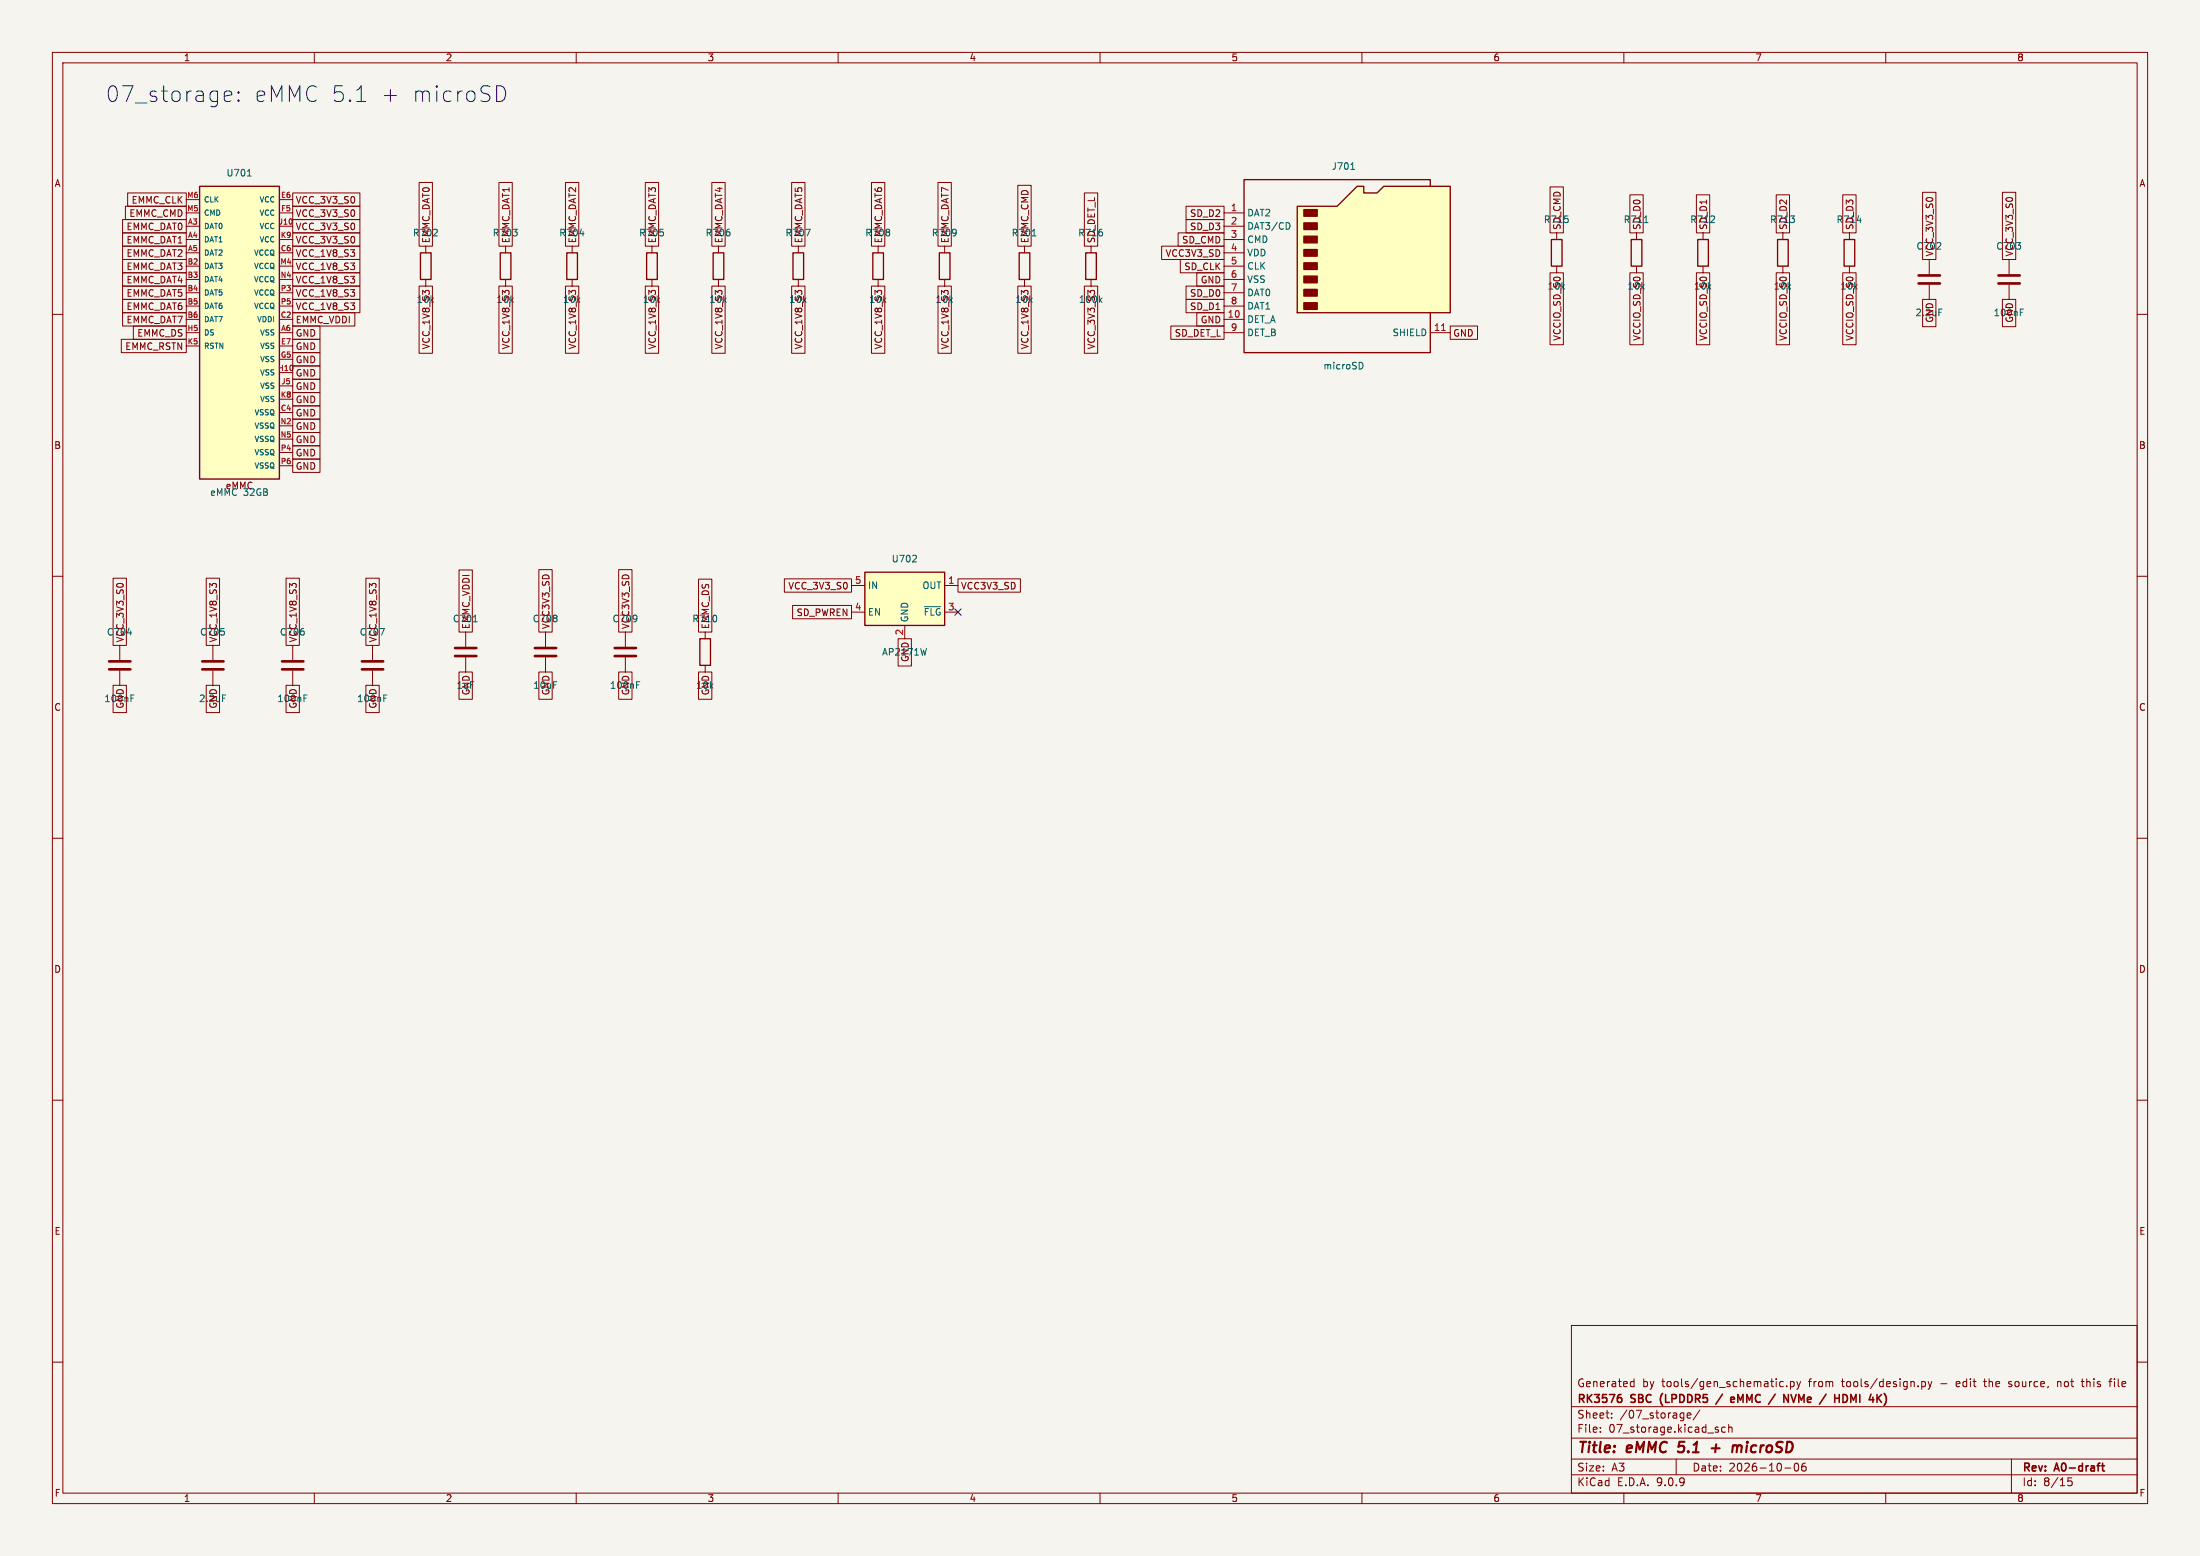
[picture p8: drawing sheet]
<svg xmlns="http://www.w3.org/2000/svg" width="420mm" height="297mm" viewBox="0 0 420 297" stroke-linecap="round" stroke-linejoin="round" font-family="sans-serif">
<path d="M0 0h420v297h-420z" fill="#f5f4ef" stroke="#f5f4ef" stroke-width=".19"/>
<g fill="none" stroke="#840000" stroke-width=".19">
<path d="M10 10h400v277h-400zM12 12h396v273h-396zM60 10v2M110 10v2M160 10v2M210 10v2M260 10v2M310 10v2M360 10v2M81.3 47v1.3M81.3 53.3v1.3M96.5 47v1.3"/>
<path d="M96.5 53.3v1.3M109.2 47v1.3M109.2 53.3v1.3M124.5 47v1.3M124.5 53.3v1.3M137.2 47v1.3M137.2 53.3v1.3M167.6 47v1.3M167.6 53.3v1.3M10 60h2M408 60h2M10 110h2"/>
<path d="M408 110h2M22.9 123.2v2.8M22.9 128v2.8M40.6 123.2v2.8M40.6 128v2.8M55.9 123.2v2.8M55.9 128v2.8M71.1 123.2v2.8M71.1 128v2.8M88.9 120.7v2.7M88.9 125.5v2.8M119.4 120.7v2.7"/>
<path d="M119.4 125.5v2.8M134.6 120.7v1.2M134.6 127v1.3M10 160h2M408 160h2M10 210h2M408 210h2M300 253h108v32h-108zM10 260h2M300 278.5h108M300 274.5h108M300 268.5h108"/>
<path d="M305.5 273.2v.2M305.5 272.5v.1M307.7 270.5v.2M307.7 269.8v.1M311.4 263.8h.5M311.4 264.6h.5M311.9 263.2v1.5M320 278.5v3M322.1 270.2l.7-.2-.1-.2-.4-.1-.2 .2 .1 .7h.5M324.5 269.1l-1.3 1.9M327.9 272.9l.2 .2-.2 .3M327.9 272.4l.1 .1"/>
<path d="M329.4 272.5l-.5-.1-.2 .3 .1 .6h.6M330 272.5l.2-.1 .4 .1 .1 .9M330 271.9v1.5M339.8 264.5l.2 .2 .4-.1M340.4 263.8l-.4-.1-.2 .1M341.1 264.5v.2M341.8 263.8l.4-.1 .3 .3-.1 .6h-.6M341.8 263.7v1.5M342.7 279.4l.2-.1a.8 .8 0 0 1 .5 .7 .8 .8 0 0 1-.5 .8l-.2-.2-.2-.4zM343 263.7l.4 1M343.4 264.7l-.4 .5M343.7 263.7l-.3 1"/>
<path d="M344.7 279.3a.59 .59 0 0 0-.8 .6v.6l.2 .2 .4 .1 .2-.2 .1-.5-.1-.2h-.5l-.3 .2M366.9 263.8l.4-.1 .3 .3-.2 .6h-.5M366.9 263.7v1.5M368.1 263.7l.3 1M368.4 264.7l-.3 .5M368.8 263.7l-.4 1M378.7 263.7h.5M383.4 264.6l.5 .1M383.7 263.7l-.3 .2 .3 .3M384 278.5v6.5M392.8 263.7v1M393.2 263.7l-.4 .1"/>
<path d="M397.3 263.7h.6M397.5 263.2v1.3l.4 .2M402.6 263.7h.6M403.2 263.2l-.4 .2v1.3M408 260h2M60 285v2M110 285v2M160 285v2M210 285v2M260 285v2M300 281.5h108M310 285v2"/>
<path d="M340.7 280.2h1.2M360 285v2M395.5 282.1h-.7l-.1 .7 .2-.1h.5l.2 .2-.1 .5-.2 .2-.6-.2"/>
</g>
<path d="M309 266.8h.5l.1 .2-.1 .5-.5 .2M309.2 266.2h.3M328.8 266.1l-1.3 1.9M330.4 267.2l.7-.2-.1-.2-.4-.1-.2 .2 .1 .7h.5M341.9 266.2l.5 1.5 .5-1.5M350.3 266.2v1.5M350.3 266.9h.8M352.5 266.4l.2 .4-.2 .7M354.3 266.2l-.5 1.1-.5-1.1v1.5M401.2 279.8h.6M401.4 279.3v1.3l.4 .2" fill="none" stroke="#840000" stroke-width=".3"/>
<path d="M320.3 277l.3 .2M320.6 275.2l-.2 1 .1-.1M326.8 276.4h1.5M327.6 275.7l-.2 1.5M330.9 276l.5-.1 .3 .3M331.7 276.2l-.2 1M332.4 276a.5 .5 0 0 0-.7 .2" fill="none" stroke="#840000" stroke-width=".4"/>
<path d="M80.3 48.3h2v5h-2zM95.5 48.3h2v5h-2zM108.2 48.3h2v5h-2zM123.4 48.3h2.1v5h-2.1zM136.1 48.3h2.1v5h-2.1zM166.6 48.3h2.1v5h-2.1zM133.6 121.9h2v5.1h-2z" fill="none" stroke="#840000" stroke-width=".25"/>
<g fill="none" stroke="#006464" stroke-width=".19">
<path d="M110.7 44.6h.8M72.5 120h.9l-.6 1.2M90.4 118.7h.7M24.3 120.8h.8M25 132.7h.6M25 133.3h.4M42.5 132.7h.6M58 132.7h.6M58 133.3h.5M73.3 132.7h.6M73.3 133.3h.4M121.5 130.7h.5"/>
<path d="M121.5 130.1h.6"/>
</g>
<path d="M20.8 126.2h4.1M20.8 127.8h4.1M38.6 126.2h4.1M38.6 127.8h4.1M53.8 126.2h4.1M53.8 127.8h4.1M69.1 126.2h4.1M69.1 127.8h4.1M86.9 123.7h4M86.9 125.2h4M117.3 123.7h4.1M117.3 125.2h4.1" fill="none" stroke="#840000" stroke-width=".51"/>
<path d="M165.1 109.2h15.2v10.2h-15.2z" fill="#ffffc2"/>
<path d="M151.4 48.3h2v5h-2zM179.3 48.3h2.1v5h-2.1zM194.6 48.3h2v5h-2zM207.3 48.3h2v5h-2zM165.1 109.2h15.2v10.2h-15.2z" fill="none" stroke="#840000" stroke-width=".25"/>
<g fill="none" stroke="#840000" stroke-width=".19">
<path d="M152.4 47v1.3M152.4 53.3v1.3M180.3 47v1.3M180.3 53.3v1.3M195.6 47v1.3M195.6 53.3v1.3M208.3 47v1.3M208.3 53.3v1.3M162.6 111.8h2.5M162.6 116.8h2.5M172.7 119.4v2.5M180.3 111.8h2.6"/>
<path d="M180.3 116.8h2.6M104.1 120.7v2.7M104.1 125.5v2.8"/>
</g>
<path d="M153.8 43.8h.9l-.6 1.2M197.1 45h.7M210 57.2l.4 .5M210.4 56.9l-.5 .5M174.2 107.3h.8M174.9 106.1v.4M176.5 115.8h3.1M176.9 123.8l-.3 1.2" fill="none" stroke="#006464" stroke-width=".19"/>
<path d="M102.1 123.7h4.1M102.1 125.2h4.1" fill="none" stroke="#840000" stroke-width=".51"/>
<path d="M247.6 39.4h7.7l3.8-3.8h1.2v1.2h2.6l1.3-1.2h12.7v24.1h-29.3z" fill="#ffffc2"/>
<path d="M247.6 39.4h7.7l3.8-3.8h1.2v1.2h2.6l1.3-1.2h12.7v24.1h-29.3zM273 35.6v-1.3h-35.5v33h35.5v-7.6M296.2 45.7h2v5.1h-2zM311.4 45.7h2v5.1h-2zM324.1 45.7h2v5.1h-2zM339.3 45.7h2.1v5.1h-2.1zM352 45.7h2.1v5.1h-2.1z" fill="none" stroke="#840000" stroke-width=".25"/>
<g fill="#840000" stroke="#840000" stroke-width=".25">
<path d="M248.9 40h2.6v1.3h-2.6z"/>
<path d="M248.9 42.5h2.6v1.3h-2.6z"/>
<path d="M248.9 45.1h2.6v1.3h-2.6z"/>
<path d="M248.9 47.6h2.6v1.3h-2.6z"/>
<path d="M248.9 50.2h2.6v1.2h-2.6z"/>
<path d="M248.9 52.7h2.6v1.3h-2.6z"/>
<path d="M248.9 55.2h2.6v1.3h-2.6z"/>
<path d="M248.9 57.8h2.6v1.3h-2.6z"/>
</g>
<g fill="none" stroke="#840000" stroke-width=".19">
<path d="M233.7 40.6h3.8M233.7 43.2h3.8M233.7 45.7h3.8M233.7 48.3h3.8M233.7 50.8h3.8M233.7 53.3h3.8M233.7 55.9h3.8M233.7 58.4h3.8M297.2 44.5v1.2M297.2 50.8v1.3M312.4 44.5v1.2M312.4 50.8v1.3"/>
<path d="M325.1 44.5v1.2M325.1 50.8v1.3M340.4 44.5v1.2M340.4 50.8v1.3M353.1 44.5v1.2M353.1 50.8v1.3M368.3 49.5v2.8M368.3 54.4v2.8M383.5 49.5v2.8M383.5 54.4v2.8M233.7 61h3.8M233.7 63.5h3.8"/>
<path d="M273 63.5h3.9"/>
</g>
<path d="M257.9 32.3h.7M246 42.6l.3 .4-.3 .7M313.9 42.5h.7M354.5 42.1h.8M370.1 59h.6M385.7 59h.6M385.7 59.6h.4M259.8 69.2a.68 .68 0 0 1 .4 .6 .68 .68 0 0 1-.4 .6" fill="none" stroke="#006464" stroke-width=".19"/>
<path d="M275.2 63.1h.7" fill="none" stroke="#a90000" stroke-width=".19"/>
<path d="M366.3 52.6h4M366.3 54.1h4M381.5 52.6h4.1M381.5 54.1h4.1" fill="none" stroke="#840000" stroke-width=".51"/>
<path d="M38.1 35.6h15.2v55.8h-15.2z" fill="#ffffc2"/>
<path d="M38.1 35.6h15.2v55.8h-15.2z" fill="none" stroke="#840000" stroke-width=".25"/>
<g fill="none" stroke="#840000" stroke-width=".19">
<path d="M23.9 39.4h11.7v2.5h-11.7zM24.4 36.8h11.2v2.6h-11.2zM35.6 38.1h2.5M53.3 38.1h2.6M55.9 39.4h12.8v2.5h-12.8zM55.9 36.8h12.8v2.6h-12.8zM80 34.8h2.6v12.2h-2.6zM95.2 34.8h2.6v12.2h-2.6zM107.9 34.8h2.6v12.2h-2.6zM123.2 34.8h2.5v12.2h-2.5zM135.9 34.8h2.5v12.2h-2.5zM151.1 34.8h2.6v12.2h-2.6z"/>
<path d="M166.4 34.8h2.5v12.2h-2.5zM179.1 34.8h2.5v12.2h-2.5zM194.3 35.4h2.6v11.6h-2.6zM207 36.8h2.6v10.2h-2.6zM226.4 39.4h7.3v2.5h-7.3zM295.9 35.7h2.6v8.8h-2.6zM311.1 37.2h2.6v7.3h-2.6zM323.8 37.2h2.6v7.3h-2.6zM339.1 37.2h2.5v7.3h-2.5zM351.8 37.2h2.5v7.3h-2.5zM367 36.7h2.6v12.8h-2.6zM382.3 36.7h2.5v12.8h-2.5z"/>
<path d="M23.4 49.5h12.2v2.6h-12.2zM23.4 52.1h12.2v2.5h-12.2zM23.4 54.6h12.2v2.6h-12.2zM23.4 41.9h12.2v2.6h-12.2zM23.4 57.1h12.2v2.6h-12.2zM23.4 59.7h12.2v2.5h-12.2zM23.4 44.4h12.2v2.6h-12.2zM23.4 47h12.2v2.5h-12.2zM35.6 40.6h2.5M35.6 43.2h2.5M35.6 45.7h2.5M35.6 48.3h2.5"/>
<path d="M35.6 50.8h2.5M35.6 53.3h2.5M35.6 55.9h2.5M35.6 58.4h2.5M53.3 40.6h2.6M53.3 43.2h2.6M53.3 45.7h2.6M53.3 48.3h2.6M53.3 50.8h2.6M53.3 53.3h2.6M53.3 55.9h2.6M53.3 58.4h2.6"/>
<path d="M55.9 49.5h12.8v2.6h-12.8zM55.9 52.1h12.8v2.5h-12.8zM55.9 47h12.8v2.5h-12.8zM55.9 44.4h12.8v2.6h-12.8zM55.9 41.9h12.8v2.6h-12.8zM55.9 54.6h12.8v2.6h-12.8zM55.9 57.1h12.8v2.6h-12.8zM55.9 59.7h11.8v2.5h-11.8zM80 54.6h2.6v12.8h-2.6zM95.2 54.6h2.6v12.8h-2.6zM107.9 54.6h2.6v12.8h-2.6zM123.2 54.6h2.5v12.8h-2.5z"/>
<path d="M135.9 54.6h2.5v12.8h-2.5zM151.1 54.6h2.6v12.8h-2.6zM166.4 54.6h2.5v12.8h-2.5zM179.1 54.6h2.5v12.8h-2.5zM194.3 54.6h2.6v12.8h-2.6zM207 54.6h2.6v12.8h-2.6zM221.8 47h11.9v2.5h-11.9zM224.9 44.4h8.8v2.6h-8.8zM225.3 49.5h8.4v2.6h-8.4zM226.4 57.1h7.3v2.6h-7.3zM226.4 54.6h7.3v2.6h-7.3zM226.4 41.9h7.3v2.6h-7.3z"/>
<path d="M228.5 52.1h5.2v2.5h-5.2zM228.5 59.7h5.2v2.5h-5.2zM295.9 52.1h2.6v13.7h-2.6zM311.1 52.1h2.6v13.7h-2.6zM323.8 52.1h2.6v13.7h-2.6zM339.1 52.1h2.5v13.7h-2.5zM351.8 52.1h2.5v13.7h-2.5zM367 57.2h2.6v5.2h-2.6zM382.3 57.2h2.5v5.2h-2.5zM23.2 64.8h12.4v2.5h-12.4zM25.5 62.2h10.1v2.6h-10.1zM35.6 61h2.5"/>
<path d="M35.6 63.5h2.5M35.6 66h2.5M53.3 61h2.6M53.3 63.5h2.6M53.3 66h2.6M53.3 68.6h2.6M53.3 71.1h2.6M53.3 73.7h2.6M53.3 76.2h2.6M53.3 78.7h2.6M55.9 77.5h5.2v2.5h-5.2zM55.9 72.4h5.2v2.5h-5.2z"/>
<path d="M55.9 74.9h5.2v2.6h-5.2zM55.9 62.2h5.2v2.6h-5.2zM55.9 64.8h5.2v2.5h-5.2zM55.9 67.3h5.2v2.6h-5.2zM55.9 69.8h5.2v2.6h-5.2zM223.5 62.2h10.2v2.6h-10.2zM276.9 62.2h5.2v2.6h-5.2zM53.3 81.3h2.6M53.3 83.8h2.6M53.3 86.4h2.6M53.3 88.9h2.6M55.9 87.6h5.2v2.6h-5.2z"/>
<path d="M55.9 80h5.2v2.6h-5.2zM55.9 85.1h5.2v2.5h-5.2zM55.9 82.5h5.2v2.6h-5.2zM21.6 110.4h2.5v12.8h-2.5zM39.4 110.4h2.5v12.8h-2.5zM54.6 110.4h2.6v12.8h-2.6zM69.8 110.4h2.6v12.8h-2.6zM87.6 108.8h2.6v11.9h-2.6zM102.9 108.7h2.5v12h-2.5zM118.1 108.7h2.6v12h-2.6zM133.3 110.5h2.6v10.2h-2.6zM149.7 110.5h12.9v2.5h-12.9z"/>
<path d="M151.3 115.6h11.3v2.5h-11.3zM182.9 110.5h11.9v2.5h-11.9zM21.6 130.8h2.5v5.2h-2.5zM39.4 130.8h2.5v5.2h-2.5zM54.6 130.8h2.6v5.2h-2.6zM69.8 130.8h2.6v5.2h-2.6zM87.6 128.3h2.6v5.2h-2.6zM102.9 128.3h2.5v5.2h-2.5zM118.1 128.3h2.6v5.2h-2.6zM133.3 128.3h2.6v5.2h-2.6zM171.4 121.9h2.6v5.2h-2.6z"/>
</g>
<path d="M47.2 33.6h.8" fill="none" stroke="#006464" stroke-width=".19"/>
<path d="M182.3 116.2l1.2 1.2M183.5 116.2l-1.2 1.2" fill="none" stroke="#000084" stroke-width=".19"/>
<path d="M43 19.2l.2 .2 .9-.2M43 17.5l.8-.1 .3 .1 .1 .6-1.4 .3M45.5 19.1l.2 .1-.2 .2M45.5 19.1l-.1 .1 .1 .2M45.5 17.5v.3M45.5 19.1v.3M45.5 17.5l.2 .2-.2 .1M45.5 17.5l-.1 .2 .1 .1M68.1 19.4h1.7M94.8 16.4h.7a1.64 1.64 0 0 1 .7 2.5l-.2 .3-.5 .2h-.7" fill="none" stroke="#0000c2" stroke-width=".19"/>
<g font-size="4.2" fill="#0000c2">
<text x="20" y="19.8">07_storage:</text>
<text x="48.3" y="19.8">eMMC 5.1</text>
<text x="72.1" y="19.8">+</text>
<text x="78" y="19.8">microSD</text>
</g>
<g font-size="2.8" fill="#840000">
<text x="301" y="277.9">Title:</text>
<text x="310.6" y="277.9">eMMC</text>
<text x="321.3" y="277.9">5.1</text>
<text x="328.3" y="277.9">+</text>
<text x="333.1" y="277.9">microSD</text>
</g>
<g font-size="2.1" fill="#840000">
<text x="301" y="268.2">RK3576</text>
<text x="301" y="265">Generated</text>
<text x="311.4" y="268.2">SBC</text>
<text x="313.5" y="265">by</text>
<text x="317.3" y="265">tools/gen_schematic.py</text>
<text x="317.6" y="268.2">(LPDDR5</text>
<text x="332.3" y="268.2">eMMC</text>
<text x="340.3" y="268.2">/</text>
<text x="343.6" y="268.2">NVMe</text>
<text x="345.5" y="265">from</text>
<text x="351.2" y="268.2">/</text>
<text x="351.9" y="265">tools/design.py</text>
<text x="354.5" y="268.2">HDMI</text>
<text x="370.8" y="265">-</text>
<text x="374" y="265">edit</text>
<text x="379.5" y="265">the</text>
<text x="384.3" y="265">source,</text>
<text x="393.8" y="265">not</text>
<text x="398.6" y="265">this</text>
<text x="404.1" y="265">file</text>
<text x="301" y="273.7">File:</text>
<text x="301" y="271">Sheet:</text>
<text x="307.1" y="273.7">07_storage.kicad_sch</text>
<text x="309.2" y="271">/07_storage/</text>
<text x="301" y="281.1">Size:</text>
<text x="307.6" y="281.1">A3</text>
<text x="323" y="281.1">Date:</text>
<text x="330" y="281.1">2026-10-06</text>
<text x="386" y="281.3">Rev:</text>
<text x="392.4" y="281.3">A0-draft</text>
<text x="301" y="283.9">KiCad</text>
<text x="308.7" y="283.9">E.D.A.</text>
<text x="316.3" y="283.9">9.0.9</text>
<text x="386" y="283.9">Id:</text>
<text x="390.1" y="283.9">8/15</text>
</g>
<g font-size="1.8" fill="#840000">
<text x="35" y="11.9">1</text>
<text x="85" y="11.9">2</text>
<text x="135" y="11.9">3</text>
<text x="185" y="11.9">4</text>
<text x="235" y="11.9">5</text>
<text x="285" y="11.9">6</text>
<text x="335" y="11.9">7</text>
<text x="385" y="11.9">8</text>
<text x="10.3" y="35.9">A</text>
<text x="408.3" y="35.9">A</text>
<text x="24.6" y="41.6">EMMC_CMD</text>
<text x="25" y="39.1">EMMC_CLK</text>
<text x="56.4" y="41.6">VCC_3V3_S0</text>
<text x="56.4" y="39.1">VCC_3V3_S0</text>
<text x="227.1" y="41.6">SD_D2</text>
<text x="24.1" y="44.1">EMMC_DAT0</text>
<text x="24.1" y="46.7">EMMC_DAT1</text>
<text x="56.4" y="46.7">VCC_3V3_S0</text>
<text x="56.4" y="44.1">VCC_3V3_S0</text>
<text x="78.7" y="45.3">R702</text>
<text x="82.2" y="46.5" transform="rotate(-90 82.2 46.5)">EMMC_DAT0</text>
<text x="94" y="45.3">R703</text>
<text x="97.5" y="46.5" transform="rotate(-90 97.5 46.5)">EMMC_DAT1</text>
<text x="106.7" y="45.3">R704</text>
<text x="110.2" y="46.5" transform="rotate(-90 110.2 46.5)">EMMC_DAT2</text>
<text x="121.9" y="45.3">R705</text>
<text x="125.4" y="46.5" transform="rotate(-90 125.4 46.5)">EMMC_DAT3</text>
<text x="134.6" y="45.3">R706</text>
<text x="138.1" y="46.5" transform="rotate(-90 138.1 46.5)">EMMC_DAT4</text>
<text x="149.8" y="45.3">R707</text>
<text x="153.4" y="46.5" transform="rotate(-90 153.4 46.5)">EMMC_DAT5</text>
<text x="165.1" y="45.3">R708</text>
<text x="168.6" y="46.5" transform="rotate(-90 168.6 46.5)">EMMC_DAT6</text>
<text x="177.8" y="45.3">R709</text>
<text x="181.3" y="46.5" transform="rotate(-90 181.3 46.5)">EMMC_DAT7</text>
<text x="193" y="45.3">R701</text>
<text x="196.5" y="46.5" transform="rotate(-90 196.5 46.5)">EMMC_CMD</text>
<text x="205.7" y="45.3">R716</text>
<text x="209.2" y="46.5" transform="rotate(-90 209.2 46.5)">SD_DET_L</text>
<text x="225.6" y="46.7">SD_CMD</text>
<text x="227.1" y="44.1">SD_D3</text>
<text x="294.6" y="42.8">R715</text>
<text x="298.1" y="44" transform="rotate(-90 298.1 44)">SD_CMD</text>
<text x="309.9" y="42.8">R711</text>
<text x="313.4" y="44" transform="rotate(-90 313.4 44)">SD_D0</text>
<text x="322.6" y="42.8">R712</text>
<text x="326.1" y="44" transform="rotate(-90 326.1 44)">SD_D1</text>
<text x="337.8" y="42.8">R713</text>
<text x="341.3" y="44" transform="rotate(-90 341.3 44)">SD_D2</text>
<text x="350.5" y="42.8">R714</text>
<text x="354" y="44" transform="rotate(-90 354 44)">SD_D3</text>
<text x="365.7" y="47.9">C702</text>
<text x="381" y="47.9">C703</text>
<text x="24.1" y="51.8">EMMC_DAT3</text>
<text x="24.1" y="49.2">EMMC_DAT2</text>
<text x="56.4" y="51.8">VCC_1V8_S3</text>
<text x="56.4" y="49.2">VCC_1V8_S3</text>
<text x="222.4" y="49.2">VCC3V3_SD</text>
<text x="226" y="51.8">SD_CLK</text>
<text x="369.3" y="49.1" transform="rotate(-90 369.3 49.1)">VCC_3V3_S0</text>
<text x="384.5" y="49.1" transform="rotate(-90 384.5 49.1)">VCC_3V3_S0</text>
<text x="24.1" y="54.3">EMMC_DAT4</text>
<text x="24.1" y="56.8">EMMC_DAT5</text>
<text x="24.1" y="59.4">EMMC_DAT6</text>
<text x="56.4" y="54.3">VCC_1V8_S3</text>
<text x="56.4" y="56.8">VCC_1V8_S3</text>
<text x="56.4" y="59.4">VCC_1V8_S3</text>
<text x="79.5" y="58">10k</text>
<text x="94.7" y="58">10k</text>
<text x="107.4" y="58">10k</text>
<text x="122.6" y="58">10k</text>
<text x="135.3" y="58">10k</text>
<text x="150.6" y="58">10k</text>
<text x="165.8" y="58">10k</text>
<text x="178.5" y="58">10k</text>
<text x="193.8" y="58">10k</text>
<text x="205.9" y="58">100k</text>
<text x="227.1" y="59.4">SD_D1</text>
<text x="227.1" y="56.8">SD_D0</text>
<text x="229.1" y="54.3">GND</text>
<text x="295.4" y="55.5">10k</text>
<text x="310.6" y="55.5">10k</text>
<text x="323.3" y="55.5">10k</text>
<text x="338.5" y="55.5">10k</text>
<text x="351.2" y="55.5">10k</text>
<text x="24.1" y="61.9">EMMC_DAT7</text>
<text x="26.1" y="64.5">EMMC_DS</text>
<text x="56.4" y="61.9">EMMC_VDDI</text>
<text x="56.4" y="64.5">GND</text>
<text x="224.2" y="64.5">SD_DET_L</text>
<text x="229.1" y="61.9">GND</text>
<text x="277.3" y="64.5">GND</text>
<text x="298.1" y="65.1" transform="rotate(-90 298.1 65.1)">VCCIO_SD_S0</text>
<text x="313.4" y="65.1" transform="rotate(-90 313.4 65.1)">VCCIO_SD_S0</text>
<text x="326.1" y="65.1" transform="rotate(-90 326.1 65.1)">VCCIO_SD_S0</text>
<text x="341.3" y="65.1" transform="rotate(-90 341.3 65.1)">VCCIO_SD_S0</text>
<text x="354" y="65.1" transform="rotate(-90 354 65.1)">VCCIO_SD_S0</text>
<text x="369.3" y="61.7" transform="rotate(-90 369.3 61.7)">GND</text>
<text x="384.5" y="61.7" transform="rotate(-90 384.5 61.7)">GND</text>
<text x="23.8" y="67">EMMC_RSTN</text>
<text x="56.4" y="67">GND</text>
<text x="56.4" y="69.5">GND</text>
<text x="82.2" y="66.8" transform="rotate(-90 82.2 66.8)">VCC_1V8_S3</text>
<text x="97.5" y="66.8" transform="rotate(-90 97.5 66.8)">VCC_1V8_S3</text>
<text x="110.2" y="66.8" transform="rotate(-90 110.2 66.8)">VCC_1V8_S3</text>
<text x="125.4" y="66.8" transform="rotate(-90 125.4 66.8)">VCC_1V8_S3</text>
<text x="138.1" y="66.8" transform="rotate(-90 138.1 66.8)">VCC_1V8_S3</text>
<text x="153.4" y="66.8" transform="rotate(-90 153.4 66.8)">VCC_1V8_S3</text>
<text x="168.6" y="66.8" transform="rotate(-90 168.6 66.8)">VCC_1V8_S3</text>
<text x="181.3" y="66.8" transform="rotate(-90 181.3 66.8)">VCC_1V8_S3</text>
<text x="196.5" y="66.8" transform="rotate(-90 196.5 66.8)">VCC_1V8_S3</text>
<text x="209.2" y="66.8" transform="rotate(-90 209.2 66.8)">VCC_3V3_S3</text>
<text x="56.4" y="74.6">GND</text>
<text x="56.4" y="77.2">GND</text>
<text x="56.4" y="72.1">GND</text>
<text x="56.4" y="79.7">GND</text>
<text x="56.4" y="82.2">GND</text>
<text x="10.3" y="85.9">B</text>
<text x="56.4" y="89.9">GND</text>
<text x="56.4" y="87.3">GND</text>
<text x="56.4" y="84.8">GND</text>
<text x="408.2" y="85.9">B</text>
<text x="150.4" y="112.7">VCC_3V3_S0</text>
<text x="183.4" y="112.7">VCC3V3_SD</text>
<text x="86.3" y="119">C701</text>
<text x="101.6" y="119">C708</text>
<text x="116.8" y="119">C709</text>
<text x="132.1" y="119">R710</text>
<text x="152" y="117.8">SD_PWREN</text>
<text x="20.3" y="121.5">C704</text>
<text x="23.8" y="122.7" transform="rotate(-90 23.8 122.7)">VCC_3V3_S0</text>
<text x="38.1" y="121.5">C705</text>
<text x="41.6" y="122.7" transform="rotate(-90 41.6 122.7)">VCC_1V8_S3</text>
<text x="53.3" y="121.5">C706</text>
<text x="56.8" y="122.7" transform="rotate(-90 56.8 122.7)">VCC_1V8_S3</text>
<text x="68.6" y="121.5">C707</text>
<text x="72.1" y="122.7" transform="rotate(-90 72.1 122.7)">VCC_1V8_S3</text>
<text x="89.9" y="120.2" transform="rotate(-90 89.9 120.2)">EMMC_VDDI</text>
<text x="105.1" y="120.2" transform="rotate(-90 105.1 120.2)">VCC3V3_SD</text>
<text x="120.3" y="120.2" transform="rotate(-90 120.3 120.2)">VCC3V3_SD</text>
<text x="135.6" y="120.2" transform="rotate(-90 135.6 120.2)">EMMC_DS</text>
<text x="87.1" y="131.7">1uF</text>
<text x="101.7" y="131.7">10uF</text>
<text x="132.8" y="131.7">10k</text>
<text x="173.7" y="126.5" transform="rotate(-90 173.7 126.5)">GND</text>
<text x="10.3" y="135.9">C</text>
<text x="23.8" y="135.4" transform="rotate(-90 23.8 135.4)">GND</text>
<text x="41.6" y="135.4" transform="rotate(-90 41.6 135.4)">GND</text>
<text x="56.8" y="135.4" transform="rotate(-90 56.8 135.4)">GND</text>
<text x="72.1" y="135.4" transform="rotate(-90 72.1 135.4)">GND</text>
<text x="89.9" y="132.8" transform="rotate(-90 89.9 132.8)">GND</text>
<text x="105.1" y="132.8" transform="rotate(-90 105.1 132.8)">GND</text>
<text x="120.3" y="132.8" transform="rotate(-90 120.3 132.8)">GND</text>
<text x="135.6" y="132.8" transform="rotate(-90 135.6 132.8)">GND</text>
<text x="408.2" y="135.9">C</text>
<text x="10.3" y="185.9">D</text>
<text x="408.2" y="185.9">D</text>
<text x="10.3" y="235.9">E</text>
<text x="408.3" y="235.9">E</text>
<text x="10.3" y="285.9">F</text>
<text x="35" y="286.9">1</text>
<text x="85" y="286.9">2</text>
<text x="135" y="286.9">3</text>
<text x="185" y="286.9">4</text>
<text x="235" y="286.9">5</text>
<text x="285" y="286.9">6</text>
<text x="335" y="286.9">7</text>
<text x="385" y="286.9">8</text>
<text x="408.3" y="285.9">F</text>
</g>
<g font-size="1.8" fill="#006464">
<text x="43.1" y="33.9">U701</text>
<text x="254.1" y="32.6">J701</text>
<text x="238" y="41.5">DAT2</text>
<text x="238" y="44">DAT3/CD</text>
<text x="238" y="46.6">CMD</text>
<text x="238" y="49.1">VDD</text>
<text x="238" y="51.7">CLK</text>
<text x="238" y="54.2">VSS</text>
<text x="238" y="56.7">DAT0</text>
<text x="238" y="59.3">DAT1</text>
<text x="238" y="61.8">DET_A</text>
<text x="238" y="64.4">DET_B</text>
<text x="265.7" y="64.4">SHIELD</text>
<text x="365.6" y="60.6">2.2uF</text>
<text x="380.5" y="60.6">100nF</text>
<text x="252.5" y="70.7">microSD</text>
<text x="40" y="94.8">eMMC 32GB</text>
<text x="43" y="93.6">eMMC</text>
<text x="170.1" y="107.5">U702</text>
<text x="165.6" y="112.6">IN</text>
<text x="176" y="112.6">OUT</text>
<text x="165.6" y="117.7">EN</text>
<text x="173.6" y="118.9" transform="rotate(-90 173.6 118.9)">GND</text>
<text x="176.2" y="117.7">~{FLG}</text>
<text x="168.3" y="125.3">AP2171W</text>
<text x="116.3" y="131.7">100nF</text>
<text x="19.8" y="134.2">100nF</text>
<text x="37.9" y="134.2">2.2uF</text>
<text x="52.8" y="134.2">100nF</text>
<text x="68.1" y="134.2">100nF</text>
</g>
<g font-size="1.8" fill="#a90000">
<text x="234.9" y="40.4">1</text>
<text x="234.9" y="42.9">2</text>
<text x="234.9" y="45.5">3</text>
<text x="234.9" y="48">4</text>
<text x="234.9" y="50.5">5</text>
<text x="234.9" y="53.1">6</text>
<text x="234.9" y="55.6">7</text>
<text x="234.9" y="58.2">8</text>
<text x="234.3" y="60.7">10</text>
<text x="234.9" y="63.2">9</text>
<text x="273.6" y="63.2">11</text>
<text x="163.1" y="111.5">5</text>
<text x="180.9" y="111.5">1</text>
<text x="163.1" y="116.6">4</text>
<text x="180.9" y="116.6">3</text>
<text x="172.5" y="121.4" transform="rotate(-90 172.5 121.4)">2</text>
</g>
<g font-size="1.4" fill="#a90000">
<text x="35.6" y="37.8">M6</text>
<text x="35.6" y="40.4">M5</text>
<text x="53.5" y="37.8">E6</text>
<text x="53.6" y="40.4">F5</text>
<text x="35.8" y="42.9">A3</text>
<text x="35.8" y="45.5">A4</text>
<text x="53.1" y="42.9">J10</text>
<text x="53.5" y="45.5">K9</text>
<text x="35.7" y="50.5">B2</text>
<text x="35.7" y="53.1">B3</text>
<text x="35.8" y="48">A5</text>
<text x="53.4" y="50.5">M4</text>
<text x="53.5" y="53.1">N4</text>
<text x="53.5" y="48">C6</text>
<text x="35.7" y="55.6">B4</text>
<text x="35.7" y="58.2">B5</text>
<text x="53.5" y="55.6">P3</text>
<text x="53.5" y="58.2">P5</text>
<text x="35.7" y="63.2">H5</text>
<text x="35.7" y="60.7">B6</text>
<text x="35.7" y="65.8">K5</text>
<text x="53.5" y="60.7">C2</text>
<text x="53.5" y="65.8">E7</text>
<text x="53.6" y="63.2">A6</text>
<text x="53" y="70.9">H10</text>
<text x="53.5" y="68.3">G5</text>
<text x="53.5" y="75.9">K8</text>
<text x="53.6" y="73.4">J5</text>
<text x="53.5" y="81">N2</text>
<text x="53.5" y="83.6">N5</text>
<text x="53.5" y="78.5">C4</text>
<text x="53.5" y="86.1">P4</text>
<text x="53.5" y="88.6">P6</text>
</g>
<g font-size="1.4" fill="#006464">
<text x="38.9" y="38.8">CLK</text>
<text x="38.9" y="41.4">CMD</text>
<text x="49.4" y="38.8">VCC</text>
<text x="49.4" y="41.4">VCC</text>
<text x="38.9" y="43.9">DAT0</text>
<text x="38.9" y="46.5">DAT1</text>
<text x="49.4" y="43.9">VCC</text>
<text x="49.4" y="46.5">VCC</text>
<text x="38.9" y="49">DAT2</text>
<text x="38.9" y="51.5">DAT3</text>
<text x="48.4" y="49">VCCQ</text>
<text x="48.4" y="51.5">VCCQ</text>
<text x="38.9" y="54.1">DAT4</text>
<text x="38.9" y="56.6">DAT5</text>
<text x="38.9" y="59.2">DAT6</text>
<text x="48.4" y="54.1">VCCQ</text>
<text x="48.4" y="56.6">VCCQ</text>
<text x="48.4" y="59.2">VCCQ</text>
<text x="38.9" y="61.7">DAT7</text>
<text x="38.9" y="64.2">DS</text>
<text x="48.9" y="61.7">VDDI</text>
<text x="49.5" y="64.2">VSS</text>
<text x="38.9" y="66.8">RSTN</text>
<text x="49.5" y="66.8">VSS</text>
<text x="49.5" y="69.3">VSS</text>
<text x="49.5" y="71.9">VSS</text>
<text x="49.5" y="74.4">VSS</text>
<text x="49.5" y="76.9">VSS</text>
<text x="48.5" y="79.5">VSSQ</text>
<text x="48.5" y="82">VSSQ</text>
<text x="48.5" y="84.6">VSSQ</text>
<text x="48.5" y="87.1">VSSQ</text>
<text x="48.5" y="89.6">VSSQ</text>
</g>
</svg>
